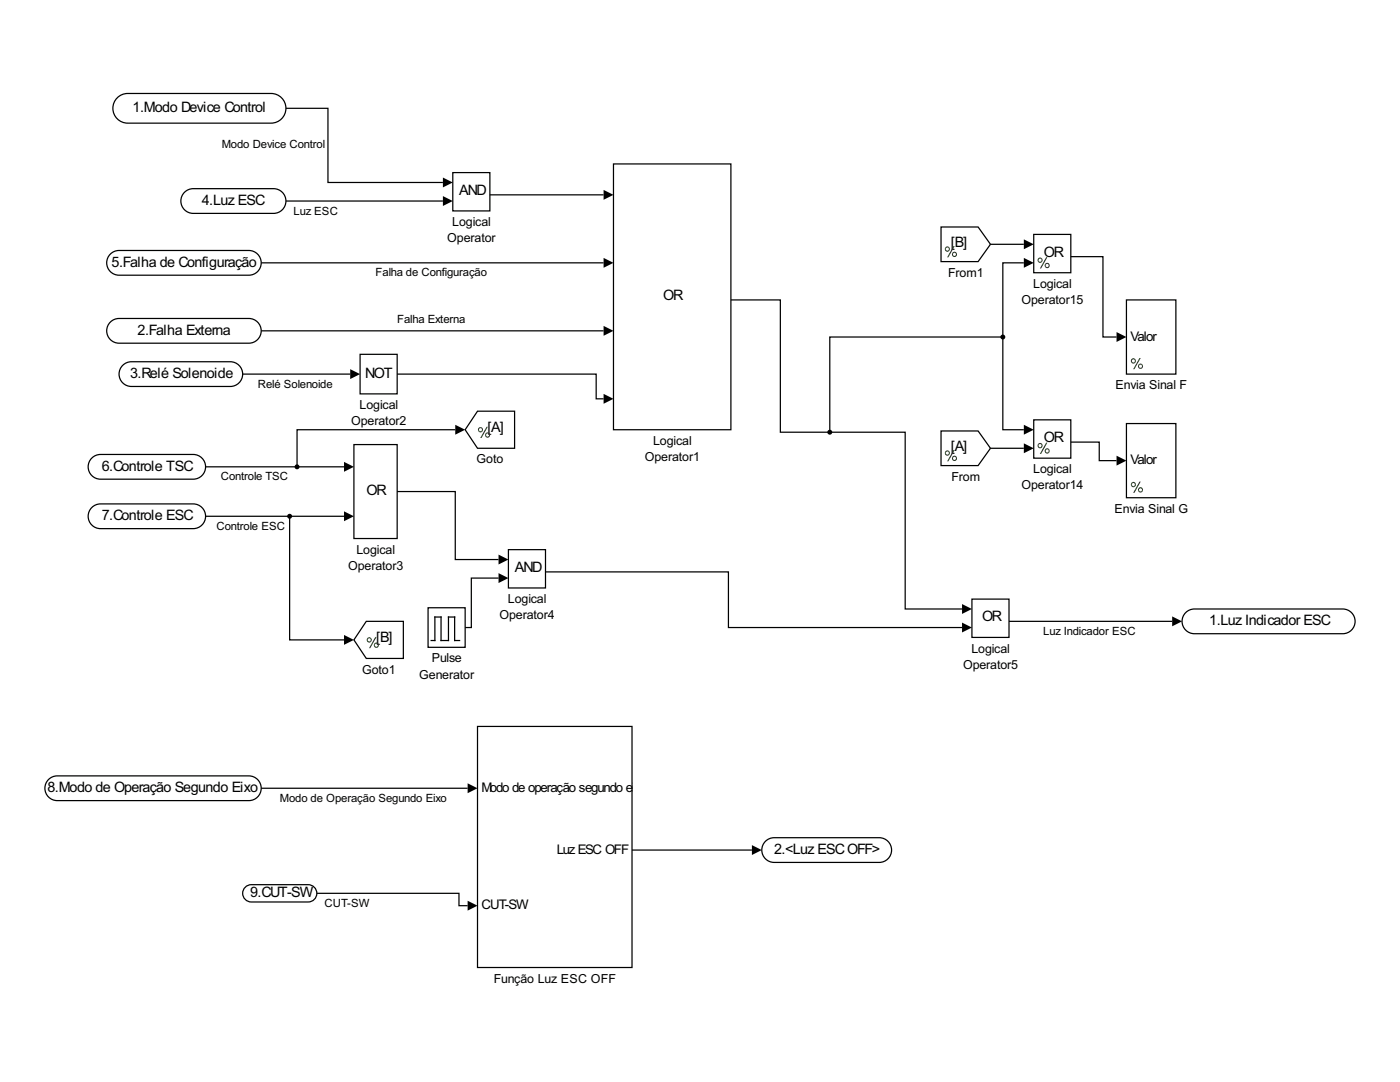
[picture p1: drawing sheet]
<svg xmlns="http://www.w3.org/2000/svg" width="279mm" height="216mm" viewBox="0 0 279 216" stroke-linecap="round" stroke-linejoin="round" font-family="sans-serif">
<path d="M90.4 34.4h7.4v7.7h-7.4z" fill="none" stroke="#000" stroke-width=".25"/>
<path d="M122.4 32.7h23.5v53h-23.5z" fill="#fff"/>
<path d="M122.4 32.7h23.5v53h-23.5z" fill="none" stroke="#000" stroke-width=".25"/>
<path d="M71.9 70.7h7.4v7.9h-7.4z" fill="#fff"/>
<path d="M71.9 70.7h7.4v7.9h-7.4z" fill="none" stroke="#000" stroke-width=".25"/>
<path d="M23.6 19.3l1.2-.6h.7h28.6a2.96 2.96 0 0 1 3 2.9 2.96 2.96 0 0 1-3 3h-28.6a2.96 2.96 0 0 1-2.8-2 2.96 2.96 0 0 1 .9-3.3z" fill="#fff"/>
<path d="M23.2 19.8a2.95 2.95 0 0 1 2.3-1.1h28.6a2.96 2.96 0 0 1 3 2.9 2.96 2.96 0 0 1-3 3h-28.6a2.96 2.96 0 0 1-2.7-1.7 2.96 2.96 0 0 1 .4-3.1z" fill="none" stroke="#000" stroke-width=".25"/>
<path d="M24.7 72.7l1-.5h.5h19.8a2.47 2.47 0 0 1 2.4 2.4 2.47 2.47 0 0 1-2.4 2.5h-19.8a2.47 2.47 0 0 1-2.3-1.6 2.47 2.47 0 0 1 .8-2.8z" fill="#fff"/>
<path d="M24.3 73.1a2.46 2.46 0 0 1 1.9-.9h19.8a2.47 2.47 0 0 1 2.4 2.4 2.47 2.47 0 0 1-2.4 2.5h-19.8a2.47 2.47 0 0 1-2.2-1.4 2.47 2.47 0 0 1 .3-2.6z" fill="none" stroke="#000" stroke-width=".25"/>
<path d="M36.6 38.6a2.46 2.46 0 0 1 2-1h16a2.47 2.47 0 0 1 2.5 2.5 2.47 2.47 0 0 1-2.5 2.5h-16a2.47 2.47 0 0 1-2.3-1.4 2.47 2.47 0 0 1 .3-2.6z" fill="#fff"/>
<path d="M36.6 38.6a2.46 2.46 0 0 1 2-1h16a2.47 2.47 0 0 1 2.5 2.5 2.47 2.47 0 0 1-2.5 2.5h-16a2.47 2.47 0 0 1-2.3-1.4 2.47 2.47 0 0 1 .3-2.6z" fill="none" stroke="#000" stroke-width=".25"/>
<path d="M21.8 64.5a2.46 2.46 0 0 1 2-1h25.9a2.47 2.47 0 0 1 2.4 2.5 2.47 2.47 0 0 1-2.4 2.5h-25.9a2.47 2.47 0 0 1-2.3-1.4 2.47 2.47 0 0 1 .3-2.6z" fill="#fff"/>
<path d="M21.8 64.5a2.46 2.46 0 0 1 2-1h25.9a2.47 2.47 0 0 1 2.4 2.5 2.47 2.47 0 0 1-2.4 2.5h-25.9a2.47 2.47 0 0 1-2.3-1.4 2.47 2.47 0 0 1 .3-2.6z" fill="none" stroke="#000" stroke-width=".25"/>
<path d="M236.4 122.4a2.46 2.46 0 0 1 2-.9h29.6a2.47 2.47 0 0 1 2.4 2.5 2.47 2.47 0 0 1-2.4 2.5h-29.6a2.47 2.47 0 0 1-2.3-1.4 2.47 2.47 0 0 1 .3-2.7z" fill="#fff"/>
<path d="M236.4 122.4a2.46 2.46 0 0 1 2-.9h29.6a2.47 2.47 0 0 1 2.4 2.5 2.47 2.47 0 0 1-2.4 2.5h-29.6a2.47 2.47 0 0 1-2.3-1.4 2.47 2.47 0 0 1 .3-2.7z" fill="none" stroke="#000" stroke-width=".25"/>
<path d="M21.8 50.9a2.46 2.46 0 0 1 2-.9h25.9a2.47 2.47 0 0 1 2.4 2.4 2.47 2.47 0 0 1-2.4 2.5h-25.9a2.47 2.47 0 0 1-2.3-1.4 2.47 2.47 0 0 1 .3-2.6z" fill="#fff"/>
<path d="M21.8 50.9a2.46 2.46 0 0 1 2-.9h25.9a2.47 2.47 0 0 1 2.4 2.4 2.47 2.47 0 0 1-2.4 2.5h-25.9a2.47 2.47 0 0 1-2.3-1.4 2.47 2.47 0 0 1 .3-2.6z" fill="none" stroke="#000" stroke-width=".25"/>
<path d="M152.6 168.1a2.46 2.46 0 0 1 1.9-.9h21a2.47 2.47 0 0 1 2.4 2.4 2.47 2.47 0 0 1-2.4 2.5h-21a2.47 2.47 0 0 1-2.2-1.4 2.47 2.47 0 0 1 .3-2.6z" fill="#fff"/>
<path d="M152.6 168.1a2.46 2.46 0 0 1 1.9-.9h21a2.47 2.47 0 0 1 2.4 2.4 2.47 2.47 0 0 1-2.4 2.5h-21a2.47 2.47 0 0 1-2.2-1.4 2.47 2.47 0 0 1 .3-2.6z" fill="none" stroke="#000" stroke-width=".25"/>
<path d="M18.1 91.6a2.46 2.46 0 0 1 2-.9h18.5a2.47 2.47 0 0 1 2.4 2.4 2.47 2.47 0 0 1-2.4 2.5h-18.5a2.47 2.47 0 0 1-2.3-1.4 2.47 2.47 0 0 1 .3-2.6z" fill="#fff"/>
<path d="M18.1 91.6a2.46 2.46 0 0 1 2-.9h18.5a2.47 2.47 0 0 1 2.4 2.4 2.47 2.47 0 0 1-2.4 2.5h-18.5a2.47 2.47 0 0 1-2.3-1.4 2.47 2.47 0 0 1 .3-2.6z" fill="none" stroke="#000" stroke-width=".25"/>
<path d="M18.5 101.1l1-.5 .6-.1h18.5a2.47 2.47 0 0 1 2.4 2.5 2.47 2.47 0 0 1-2.4 2.5h-18.5a2.47 2.47 0 0 1-2.4-1.7 2.47 2.47 0 0 1 .8-2.7z" fill="#fff"/>
<path d="M18.1 101.5a2.46 2.46 0 0 1 2-1h18.5a2.47 2.47 0 0 1 2.4 2.5 2.47 2.47 0 0 1-2.4 2.5h-18.5a2.47 2.47 0 0 1-2.3-1.4 2.47 2.47 0 0 1 .3-2.6z" fill="none" stroke="#000" stroke-width=".25"/>
<path d="M85.4 121.3h7.4v7.9h-7.4z" fill-rule="evenodd" fill="#fff"/>
<path d="M85.4 121.3h7.4v7.9h-7.4zM86 127.8h.8v-4.7h1.2v4.7h1.5v-4.7h1.2v4.7h1" fill="none" stroke="#000" stroke-width=".25"/>
<path d="M70.6 88.7h8.7v18.8h-8.7z" fill="#fff"/>
<path d="M70.6 88.7h8.7v18.8h-8.7z" fill="none" stroke="#000" stroke-width=".25"/>
<path d="M101.5 109.7h7.4v7.6h-7.4z" fill="#fff"/>
<path d="M101.5 109.7h7.4v7.6h-7.4z" fill="none" stroke="#000" stroke-width=".25"/>
<path d="M194 119.5h7.4v7.7h-7.4z" fill="#fff"/>
<path d="M194 119.5h7.4v7.7h-7.4z" fill="none" stroke="#000" stroke-width=".25"/>
<path d="M9.5 155.7a2.46 2.46 0 0 1 1.9-.9h38.3a2.47 2.47 0 0 1 2.4 2.5 2.47 2.47 0 0 1-2.4 2.5h-38.3a2.47 2.47 0 0 1-2.2-1.4 2.47 2.47 0 0 1 .3-2.7z" fill="#fff"/>
<path d="M9.5 155.7a2.46 2.46 0 0 1 1.9-.9h38.3a2.47 2.47 0 0 1 2.4 2.5 2.47 2.47 0 0 1-2.4 2.5h-38.3a2.47 2.47 0 0 1-2.2-1.4 2.47 2.47 0 0 1 .3-2.7z" fill="none" stroke="#000" stroke-width=".25"/>
<path d="M48.9 177l.8-.4 .5-.1h11.3a1.73 1.73 0 0 1 1.7 1.8 1.73 1.73 0 0 1-1.7 1.7h-11.3a1.73 1.73 0 0 1-1.6-1.1 1.73 1.73 0 0 1 .3-1.9z" fill="#fff"/>
<path d="M48.9 177l.8-.4 .5-.1h11.3a1.73 1.73 0 0 1 1.7 1.8 1.73 1.73 0 0 1-1.7 1.7h-11.3a1.73 1.73 0 0 1-1.6-1.1 1.73 1.73 0 0 1 .3-1.9z" fill="none" stroke="#000" stroke-width=".25"/>
<path d="M224.8 59.8h9.9v14.8h-9.9z" fill-rule="evenodd" fill="#fff"/>
<path d="M224.8 59.8h9.9v14.8h-9.9z" fill="none" stroke="#000" stroke-width=".25"/>
<path d="M225.7 72a.52 .52 0 0 1 1 0 .52 .52 0 0 1-1 0zM225.9 72a.31 .31 0 0 0 .6 0 .31 .31 0 0 0-.6 0zM227.4 71.4h.3l-1.3 2.3h-.3zM227.1 73.1a.52 .52 0 0 1 1 0 .52 .52 0 0 1-1 0zM227.3 73.1a.31 .31 0 0 0 .6 0 .31 .31 0 0 0-.6 0z" fill="#176508"/>
<path d="M224.8 84.5h9.9v14.8h-9.9z" fill-rule="evenodd" fill="#fff"/>
<path d="M224.8 84.5h9.9v14.8h-9.9z" fill="none" stroke="#000" stroke-width=".25"/>
<path d="M225.7 96.7a.52 .52 0 0 1 1 0 .52 .52 0 0 1-1 0zM225.9 96.7a.31 .31 0 0 0 .6 0 .31 .31 0 0 0-.6 0zM227.4 96.1h.3l-1.3 2.2h-.3zM227.1 97.8a.52 .52 0 0 1 1 0 .52 .52 0 0 1-1 0zM227.3 97.7a.31 .31 0 0 0 .6 0 .31 .31 0 0 0-.6 0z" fill="#176508"/>
<path d="M95.3 82h7.4v7.4h-7.4l-2.5-3.7z" fill="#fff"/>
<path d="M95.3 82h7.4v7.4h-7.4l-2.5-3.7z" fill="none" stroke="#000" stroke-width=".25"/>
<path d="M95.4 85.8a.52 .52 0 0 1 1 0 .52 .52 0 0 1-1 0zM95.6 85.7a.31 .31 0 0 0 .6 0 .31 .31 0 0 0-.6 0zM97.1 85.2h.3l-1.3 2.2h-.3zM96.8 86.8a.52 .52 0 0 1 1 0 .52 .52 0 0 1-1 0zM97 86.8a.31 .31 0 0 0 .6 0 .31 .31 0 0 0-.6 0z" fill="#176508"/>
<path d="M187.8 86h7.4l2.5 3.4-2.5 3.5h-7.4z" fill="#fff"/>
<path d="M187.8 86h7.4l2.5 3.4-2.5 3.5h-7.4z" fill="none" stroke="#000" stroke-width=".25"/>
<path d="M188.6 90.4a.52 .52 0 0 1 1 0 .52 .52 0 0 1-1 0zM188.8 90.4a.31 .31 0 0 0 .6 0 .31 .31 0 0 0-.6 0zM190.3 89.8h.2l-1.2 2.2h-.3zM190 91.5a.52 .52 0 0 1 1 0 .52 .52 0 0 1-1 0zM190.2 91.5a.31 .31 0 0 0 .6 0 .31 .31 0 0 0-.6 0z" fill="#176508"/>
<path d="M206.3 83.8h7.4v7.6h-7.4z" fill="#fff"/>
<path d="M206.3 83.8h7.4v7.6h-7.4z" fill="none" stroke="#000" stroke-width=".25"/>
<path d="M207.1 88.9a.52 .52 0 0 1 1 0 .52 .52 0 0 1-1 0zM207.3 88.9a.31 .31 0 0 0 .6 0 .31 .31 0 0 0-.6 0zM208.8 88.3h.2l-1.2 2.3h-.3zM208.5 90a.52 .52 0 0 1 1 0 .52 .52 0 0 1-1 0zM208.7 90a.31 .31 0 0 0 .6 0 .31 .31 0 0 0-.6 0z" fill="#176508"/>
<path d="M206.3 46.8h7.4v7.6h-7.4z" fill="#fff"/>
<path d="M206.3 46.8h7.4v7.6h-7.4z" fill="none" stroke="#000" stroke-width=".25"/>
<path d="M207.1 51.9a.52 .52 0 0 1 1 0 .52 .52 0 0 1-1 0zM207.3 51.9a.31 .31 0 0 0 .6 0 .31 .31 0 0 0-.6 0zM208.8 51.3h.2l-1.2 2.3h-.3zM208.5 53a.52 .52 0 0 1 1 0 .52 .52 0 0 1-1 0zM208.7 53a.31 .31 0 0 0 .6 0 .31 .31 0 0 0-.6 0z" fill="#176508"/>
<path d="M73.1 124h7.4v7.4h-7.4l-2.5-3.7z" fill="#fff"/>
<path d="M73.1 124h7.4v7.4h-7.4l-2.5-3.7z" fill="none" stroke="#000" stroke-width=".25"/>
<path d="M73.2 127.7a.52 .52 0 0 1 1 0 .52 .52 0 0 1-1 0zM73.4 127.7a.31 .31 0 0 0 .6 0 .31 .31 0 0 0-.6 0zM74.9 127.1h.3l-1.3 2.2h-.3zM74.6 128.8a.52 .52 0 0 1 1 0 .52 .52 0 0 1-1 0zM74.8 128.7a.31 .31 0 0 0 .6 0 .31 .31 0 0 0-.6 0z" fill="#176508"/>
<path d="M187.8 45.3h7.4l2.5 3.4-2.5 3.5h-7.4z" fill="#fff"/>
<path d="M187.8 45.3h7.4l2.5 3.4-2.5 3.5h-7.4z" fill="none" stroke="#000" stroke-width=".25"/>
<path d="M188.6 49.7a.52 .52 0 0 1 1 0 .52 .52 0 0 1-1 0zM188.8 49.7a.31 .31 0 0 0 .6 0 .31 .31 0 0 0-.6 0zM190.3 49.1h.2l-1.2 2.2h-.3zM190 50.8a.52 .52 0 0 1 1 0 .52 .52 0 0 1-1 0zM190.2 50.7a.31 .31 0 0 0 .6 0 .31 .31 0 0 0-.6 0z" fill="#176508"/>
<path d="M95.3 145h30.8v48.1h-30.8z" fill-rule="evenodd" fill="#fff"/>
<g fill="none" stroke="#000" stroke-width=".25">
<path d="M57.1 21.6h8.3v14.8h23M97.8 38.9h22.7M52.1 52.4h68.4M57.1 40.1h31.3M145.9 59.8h9.8v26.4h9.9M197.7 48.7h6.6M204.3 52.4h-4.2v14.8M213.7 51.2h6.4v16h2.7M48.4 74.6h21.5M52.1 66h68.4M79.3 74.6h39.7v5h1.5M200.1 67.2h-34.5v19"/>
<path d="M200.1 67.2v18.5h4.2M41 93.1h27.7M79.3 98.1h11.6v13.6h8.6M90.9 85.7h-31.6v7.4M165.6 86.2h15v35.3h11.4M197.7 89.4h6.6M213.7 88.2h5.7v3.7h3.4M41 103h27.7M57.8 103v24.7h10.9M99.5 115.4h-5.4v9.8h-1.3M108.9 114.1h36.5v11.1h46.6M201.4 124h32.5"/>
<path d="M52.1 157.3h41.2M95.3 145h30.8v48.1h-30.8zM63.2 178.3h28.4v2.4h1.7M126.1 169.6h24"/>
</g>
<g fill="#000">
<path d="M88.4 35.4l2 1-2 1zM120.5 37.9l1.9 1-1.9 1zM88.4 39.1l2 1-2 1zM120.5 51.5l1.9 .9-1.9 1zM204.3 51.5l2 .9-2 1zM204.3 47.8l2 .9-2 1zM69.9 73.7l2 .9-2 1zM120.5 78.6l1.9 1-1.9 1zM120.5 65l1.9 1-1.9 1zM222.8 66.3l2 .9-2 1zM68.7 92.2l1.9 .9-1.9 1zM90.9 84.8l1.9 .9-1.9 1z"/>
<path d="M204.3 84.8l2 .9-2 1zM204.3 88.5l2 .9-2 1zM222.8 90.9l2 1-2 1zM68.7 102l1.9 1-1.9 1zM99.5 110.7l2 1-2 .9zM99.5 114.4l2 1-2 .9zM68.7 126.7l1.9 1-1.9 1zM192 120.5l2 1-2 1zM192 124.2l2 1-2 1zM233.9 123l2 1-2 1zM93.3 156.3l2 1-2 1zM150.1 168.6l1.9 1-1.9 1z"/>
<path d="M93.3 179.7l2 1-2 1z"/>
</g>
<g fill="#000">
<circle cx="200.1" cy="67.2" r=".49"/>
<circle cx="59.3" cy="93.1" r=".49"/>
<circle cx="165.6" cy="86.2" r=".49"/>
<circle cx="57.8" cy="103" r=".49"/>
</g>
<g font-size="3.2">
<text x="26.5" y="22.4">1.Modo Device Control</text>
<text x="40.3" y="40.9">4.Luz ESC</text>
<text x="91.6" y="38.9">AND</text>
<text x="22.3" y="53.2">5.Falha de Configuração</text>
<text x="189.8" y="49.2">[B]</text>
<text x="208.3" y="51.2">OR</text>
<text x="132.3" y="59.8">OR</text>
<text x="27.5" y="66.8">2.Falha Externa</text>
<text x="26" y="75.4">3.Relé Solenoide</text>
<text x="72.9" y="75.4">NOT</text>
<text x="97.3" y="86.2">[A]</text>
<text x="189.8" y="89.9">[A]</text>
<text x="208.3" y="88.2">OR</text>
<text x="20.3" y="93.9">6.Controle TSC</text>
<text x="73.1" y="98.8">OR</text>
<text x="20.3" y="103.8">7.Controle ESC</text>
<text x="102.7" y="114.1">AND</text>
<text x="196" y="124">OR</text>
<text x="241.3" y="124.7">1.Luz IndicadorESC</text>
<text x="75.1" y="128.2">[B]</text>
<text x="9.5" y="158">8.Modo de Operação Segundo Eixo</text>
<text x="154.5" y="170.4">2.&lt;Luz ESCOFF&gt;</text>
<text x="49.9" y="179">9.CUT-SW</text>
</g>
<g font-size="3">
<text x="225.6" y="68">Valor</text>
<text x="225.6" y="92.7">Valor</text>
<text x="96.1" y="158">Modo de operação segundo e</text>
<text x="126.1" y="158">i</text>
<text x="111.1" y="170.4">LuzESC OFF</text>
<text x="96.1" y="181.5">CUT-SW</text>
</g>
<g font-size="2.8">
<text x="90.3" y="45.1">Logical</text>
<text x="89.3" y="48.3">Operator</text>
<text x="189.2" y="55.2">From1</text>
<text x="206.2" y="57.4">Logical</text>
<text x="203.8" y="60.6">Operator15</text>
<text x="222.6" y="77.7">Envia Sinal F</text>
<text x="71.8" y="81.6">Logical</text>
<text x="70.1" y="84.8">Operator2</text>
<text x="130.3" y="88.8">Logical</text>
<text x="95.1" y="92.5">Goto</text>
<text x="128.7" y="92">Operator1</text>
<text x="189.9" y="95.9">From</text>
<text x="206.2" y="94.4">Logical</text>
<text x="203.8" y="97.7">Operator14</text>
<text x="222.4" y="102.3">Envia Sinal G</text>
<text x="69.5" y="113.7">Operator3</text>
<text x="71.1" y="110.5">Logical</text>
<text x="99.7" y="123.6">Operator4</text>
<text x="101.4" y="120.3">Logical</text>
<text x="193.9" y="130.2">Logical</text>
<text x="72.2" y="134.4">Goto1</text>
<text x="83.7" y="135.4">Generator</text>
<text x="86.2" y="132.2">Pulse</text>
<text x="192.2" y="133.4">Operator5</text>
<text x="98.5" y="196.1">Função Luz ESC OFF</text>
</g>
<g font-size="2.5">
<text x="44.3" y="29.6">Modo Device Control</text>
<text x="58.6" y="42.8">Luz ESC</text>
<text x="75" y="55.2">Falha de Configuração</text>
<text x="79.3" y="64.5">Falha Externa</text>
<text x="51.5" y="77.4">Relé Solenoide</text>
<text x="44.1" y="95.9">Controle TSC</text>
<text x="43.2" y="105.7">Controle ESC</text>
<text x="208.2" y="126.7">Luz Indicador ESC</text>
<text x="55.9" y="160">Modo de Operação Segundo Eixo</text>
<text x="64.7" y="181">CUT-SW</text>
</g>
</svg>
